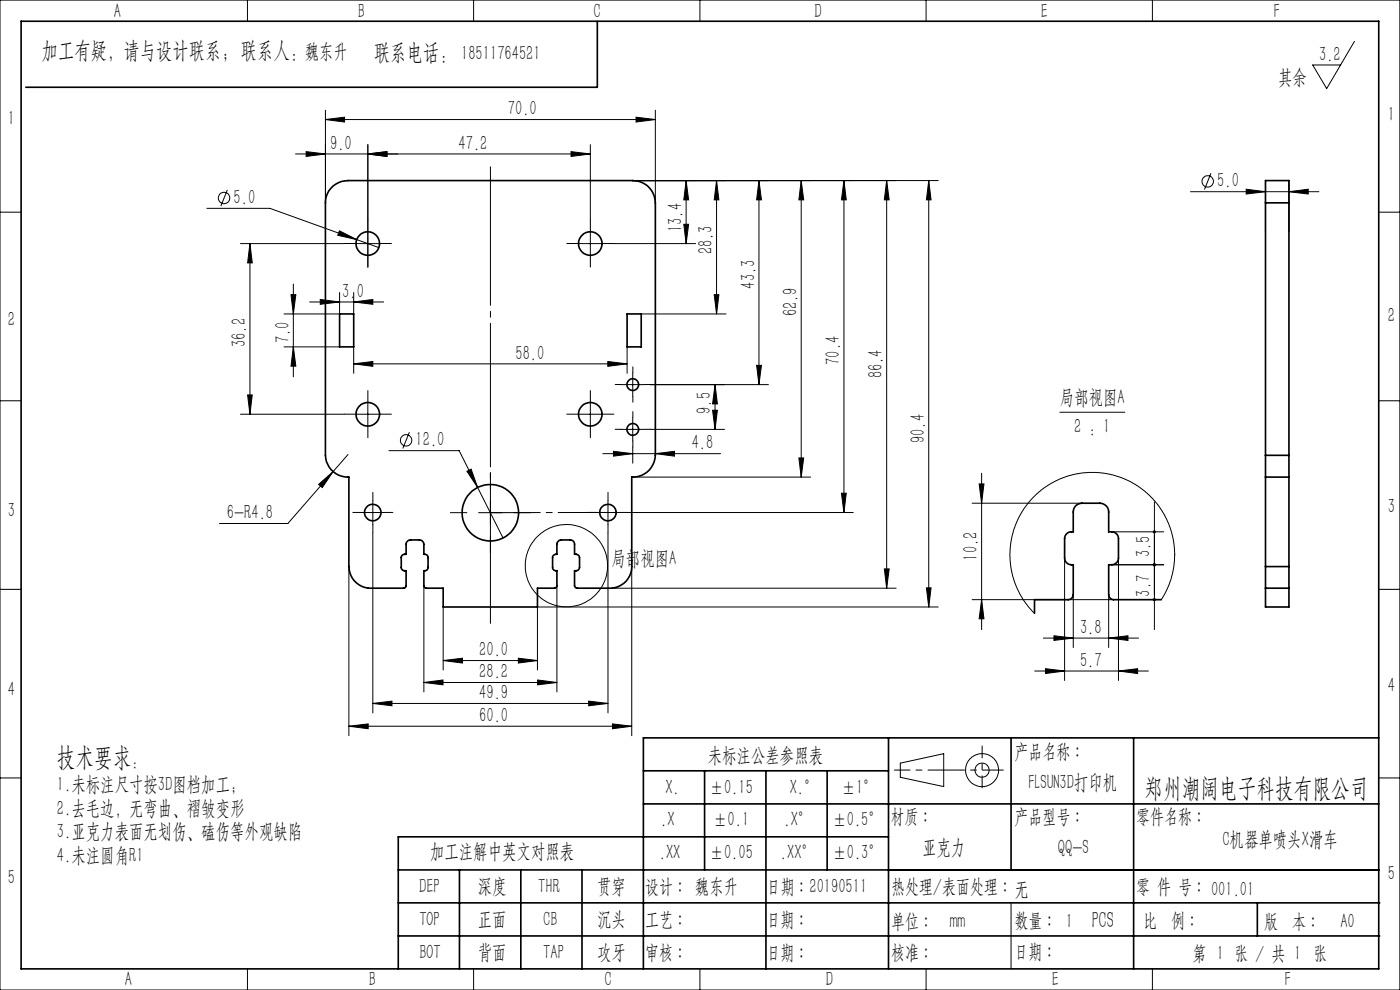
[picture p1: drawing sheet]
<svg xmlns="http://www.w3.org/2000/svg" width="297mm" height="210mm" viewBox="0 0 297 210" stroke-linecap="round" stroke-linejoin="round" font-family="sans-serif">
<g fill="none" stroke="#000" stroke-width=".21">
<path d="M0 0h297v210h-297zM52.5 0v4.5M100.5 0v4.5M148.5 0v4.5M196.5 0v4.5M244.5 0v4.5M287.3 8.8l-5.9 10-2.9-5h5.9M62.7 32.7h62.5M64.9 32.2l4.1 .5-4.1 .5zM69 25.4l4.1-.5v1zM69 23.4v19.6M69 25.4h70"/>
<path d="M78 32.7l4.1-.5v1zM78 30.7v26M121.1 32.2l4.1 .5-4.1 .5zM125.2 30.7v16M134.2 38.3h64.8M134.9 24.9l4.1 .5-4.1 .5zM139 23.4v19.6M145.6 38.3l.5 4.1h-1zM145.6 38.3v13.4M152 38.3l.5 4.1h-1zM152 38.3v28.3M161 38.3l.5 4.1h-1z"/>
<path d="M161 38.3v43.3M170 38.3l.5 4.1h-1zM170 38.3v62.9M179 38.3v70.4M179 38.3l.5 4.1h-1zM188.1 38.3l.5 4.1h-1zM188.1 38.3v86.5M197 38.3l.5 4.1h-1zM197 38.3v90.5M256.9 36.8l-1.4 3.4M268.5 38.7v10.5M273.4 38.7v10.5"/>
<path d="M0 45h4.5M43.9 44.2h13.4l18.4 6.6M48.2 40.3l-1.4 3.4M51 51.7h22M53 51.7v36.2M53 51.7l.5 4.1h-1zM72 49l3.7 1.8-4.1-.9zM75.5 51.7h5M75.7 50.8l4.7 1.7M122.7 51.7h5M125.2 49.2v5M130.2 51.7h17.4"/>
<path d="M145.1 47.6h1l-.5 4.1zM252.6 40.7h27.2M264.4 40.1l4.1 .6-4.1 .5zM273.4 40.7l4.1-.6v1.1zM292.5 45h4.5M60.3 73.6h11.7M61.7 62.5h1.1l-.6 4.1zM62.2 73.6l.6 4.1h-1.1zM62.2 60.2v19.7M65.7 64.1h15.7M67.9 63.5l4.1 .6-4.1 .4zM72 62v4.6h-11.7"/>
<path d="M75 64.1l4.1-.6v1zM75 77.2l4.1-.5v1zM75 62v4.6M75 73.6v5.6M75 77.2h58M128.9 76.7l4.1 .5-4.1 .5zM133 73.6v5.6M134.2 79.1v5M136 66.6h18M151.5 62.5h1l-.5 4.1zM160.5 77.5h1l-.5 4.1zM0 85h4.5"/>
<path d="M51 87.9h22M52.5 83.8h1l-.5 4.1zM73.8 96.4l-12.7 14.6h-14.5M75.5 87.9h5M78 85.4v5M82.5 95.6h14.9l9.3 18.5M86.9 91.7l-1.5 3.4M99.1 100l.8-.5 1.4 3.9zM122.7 87.9h5M125.2 85.4v5M127.9 96.2h25M130.1 95.7l4.1 .5-4.1 .6z"/>
<path d="M131.7 91.1h5M131.7 81.6h5M134.2 94.8v3.4M134.2 88.6v5M138 91.1h15.7M138 81.6h25M139 96.2l4.1-.5v1.1zM151.2 87h1l-.5 4.1zM151.7 81.6v9.5M151.7 81.6l.5 4.1h-1zM169.5 97.1h1l-.5 4.1zM224.8 87.4h13.8"/>
<path d="M292.5 85h4.5M67.6 102.8l3.1-2.8-2.3 3.4zM76.6 108.7h5M79.1 113v38.2M79.1 106.2v5M101.5 108.8h5M104 106.3v5M126.5 108.7h5M129 113v38.2M129 106.2v5M133.2 108.7h47.8M134 101.2h38"/>
<path d="M178.5 104.6h1l-.5 4.1zM206.2 106.7h23.4M207.7 102.6h1l-.5 4.1zM208.2 100.4v33.2M225.8 118.4v25.9M235.9 119.8h11M235.9 112.8h11M237.3 118.4v25.9M244.9 106.5v27.1M0 125h4.5M74 120.2v35.9M89.9 124.2v22.6"/>
<path d="M94 128.8v13.3M110 139.6l4 .5-4 .5zM118.1 124.2v22.6M129.9 124.8h60.2M134 120.2v35.9M187.6 120.7h1l-.5 4.1zM196.5 124.7h1l-.5 4.1zM199 128.8h-85v13.3M206.2 127.2h30.1M208.2 127.2l.5 4.1h-1zM221.3 135.4h20.2M223.6 134.9l4.1 .5-4.1 .4z"/>
<path d="M227.7 126.1v11.3M235.2 135.4l4.1-.5v.9zM235.2 126.1v11.3M246.4 127.2l1.2-2.2 .9-2.3 .5-2.5 .2-2.1-.1-2.7-.5-2.4-.8-2.1-1.3-2.5-1.6-2.2-1.9-1.9-1.7-1.2-2-1.2-1.5-.6-3-.8-2.1-.3-2.9 .1-2.9 .6-2 .7-1.9 .9-2.1 1.5-1.9 1.7-1.7 2.1-1 1.7-1.1 2.6-.6 2.3-.3 2.2v2.2l.4 2.7 .6 2.2 1.3 2.8 1.6 2.3 1.3 1.3M292.5 125h4.5M74 154l4.1-.4v1zM74 154h60M79.1 149.2l4-.5v1zM79.1 149.2h49.9M89.9 144.8l4.1-.6v1.1zM89.9 144.8h28.2M94 140.1l4.1-.5v1z"/>
<path d="M94 140.1h20M114.1 144.2l4 .6-4 .5zM124.9 148.7l4.1 .5-4.1 .5zM129.9 153.6l4.1 .4-4.1 .6zM219.5 142.3h24.1M221.8 141.8l4 .5-4 .6zM237.3 142.3l4-.5v1.1zM0 165h4.5M191 161.9l9.2-2v7l-9.2-2zM292.5 165h4.5M214.5 191.5v14M52.5 205.5v4.5"/>
<path d="M100.5 205.5v4.5M148.5 205.5v4.5M196.5 205.5v4.5M240.5 203.6v.1M244.5 205.5v4.5"/>
<circle cx="256.2" cy="38.5" r="1.22"/>
<circle cx="47.5" cy="42" r="1.21"/>
<circle cx="86.2" cy="93.4" r="1.22"/>
<circle cx="120.2" cy="120" r="8.7"/>
<circle cx="208.3" cy="163.4" r="1.5"/>
<circle cx="208.4" cy="163.4" r="3.5"/>
</g>
<g fill="none" stroke="#000" stroke-width=".21" stroke-dasharray="30.5 1.3 1.3 1.3">
<path d="M75.5 51.7h-2.5M78 49.2v-2.5M78 54.2v2.5M80.5 51.7h2.5M122.7 51.7h-2.5M125.2 49.2v-2.5M125.2 54.2v2.5M127.7 51.7h2.5M134.3 79.1v-1.3M75.5 87.9h-2.5M78 85.4v-2.5M78 90.4v2.5"/>
<path d="M80.5 87.9h2.5M122.7 87.9h-2.5M125.2 85.4v-2.5M125.2 90.4v2.5M127.7 87.9h2.5M131.8 91.1h-1.3M131.8 81.6h-1.3M134.3 88.6v-1.3M134.3 93.6v1.2M134.3 84.1v1.2M136.8 91.1h1.2M136.8 81.6h1.2"/>
<path d="M76.6 108.7h-1.8M79.1 106.2v-1.7M79.1 111.2v1.8M81.6 108.7h1.7M99 108.7h-3.5M104 103.7v-3.5M104 113.7v3.5M109 108.7h3.5M126.5 108.7h-1.8M129 106.2v-1.7M129 111.2v1.8M131.5 108.7h1.7"/>
</g>
<path d="M104 132.2v-96.8" fill="none" stroke="#000" stroke-width=".21" stroke-dasharray="30.5 1.3 1.3 1.3" stroke-dashoffset="1.1"/>
<path d="M189.7 163.4h10.5" fill="none" stroke="#000" stroke-width=".21" stroke-dasharray="30.5 1.3 1.3 1.3" stroke-dashoffset="27.2"/>
<path d="M200.2 163.4h12.6" fill="none" stroke="#000" stroke-width=".21" stroke-dasharray="30.5 1.3 1.3 1.3" stroke-dashoffset="26.1"/>
<path d="M208.4 158.2v8.9" fill="none" stroke="#000" stroke-width=".21" stroke-dasharray="30.5 1.3 1.3 1.3" stroke-dashoffset="27.9"/>
<path d="M129 108.7h-25" fill="none" stroke="#000" stroke-width=".21" stroke-dasharray="30.5 1.3 1.3 1.3" stroke-dashoffset="19.9"/>
<g fill="none" stroke="#000" stroke-width=".35">
<path d="M4.5 4.5h288v201h-288zM126.7 4.5v14h-121.2M70.2 39.9a4.9 4.9 0 0 1 3.6-1.6h60.4a4.7 4.7 0 0 1 4.8 4.7v53.6a4.8 4.8 0 0 1-5 4.6v19a4.6 4.6 0 0 1-4.1 4.6l-7.7-.1-.3-.5v-3.1a.79 .79 0 0 0 1-.7v-2.1a.8 .8 0 0 0-1-.7v-2.1a.9 .9 0 0 0-.9-1h-1.9a.97 .97 0 0 0-1 1v2.1a.79 .79 0 0 0-.9 .7v2.1a.75 .75 0 0 0 .9 .7v3.2l-.2 .4-3.9 .1v4h-20v-4l-3.9-.1-.2-.4v-3.2a.69 .69 0 0 0 .9-.7v-2.1a.7 .7 0 0 0-.9-.7v-2.1a.97 .97 0 0 0-.9-1h-1.9a.97 .97 0 0 0-1 1v2.1a.78 .78 0 0 0-1 .7v2.1a.79 .79 0 0 0 1 .7v3.2l-.3 .4-7.7 .1a4.7 4.7 0 0 1-4.1-4.6v-19a4.8 4.8 0 0 1-5-4.6v-53.6a4.5 4.5 0 0 1 1.2-3.1zM268.5 43v-4.7h4.9v4.7M268.5 43h4.9M268.5 43v53.6M273.4 43v53.6M72 66.6h3v7h-3zM133 66.6h3v7h-3zM268.5 96.6v4.6M268.5 96.6h4.9M273.4 96.6v4.6"/>
<path d="M268.5 101.2h4.9M268.5 101.2v19M273.4 101.2v19M246.4 127.2h-10.1a1.09 1.09 0 0 1-1.1-1.1v-6.3a1.6 1.6 0 0 0 2.1-1.4v-4.2a1.59 1.59 0 0 0-2.1-1.4v-4.2a1.87 1.87 0 0 0-1.9-1.9h-3.7a1.81 1.81 0 0 0-1.9 1.9v4.2a1.52 1.52 0 0 0-1.9 1.4v4.2a1.51 1.51 0 0 0 1.9 1.4v6.3a1.09 1.09 0 0 1-1.1 1.1h-7.1v2.9M268.5 120.2v4.6M268.5 124.8h4.9M268.5 124.8v4h4.9v-4M268.5 120.2h4.9M273.4 120.2v4.6M188.5 156.5v49M214.5 156.5v28M240.5 156.5v49"/>
<path d="M292.5 156.5h-156v49M136.5 163.5h52M136.5 170.5h156M149.5 163.5v21M162.5 163.5v42M175.5 163.5v21M188.5 177.5h-104v28M84.5 184.5h208M84.5 191.5h208.2M84.5 198.5h208.2M97.5 184.5v21M110.5 184.5v21"/>
<path d="M123.5 184.5v21M266.7 191.5v7"/>
<circle cx="78" cy="51.7" r="2.51"/>
<circle cx="125.2" cy="51.7" r="2.51"/>
<circle cx="78" cy="87.9" r="2.5"/>
<circle cx="125.2" cy="87.9" r="2.5"/>
<circle cx="134.2" cy="81.6" r="1.26"/>
<circle cx="134.3" cy="91.1" r="1.25"/>
<circle cx="79.1" cy="108.7" r="1.75"/>
<circle cx="104" cy="108.8" r="6"/>
<circle cx="129" cy="108.7" r="1.75"/>
</g>
<g fill="#000">
<path d="M69 25.4l4.1-.5v1zM134.9 24.9l4.1 .5-4.1 .5zM130.1 95.7l4.1 .5-4.1 .6zM139 96.2l4.1-.5v1.1z"/>
<path d="M78 32.7l4.1-.5v1zM64.9 32.2l4.1 .5-4.1 .5z"/>
<path d="M78 32.7l4.1-.5v1zM121.1 32.2l4.1 .5-4.1 .5zM72 49l-.4 .9 4.1 .9zM67.9 63.5l4.1 .6-4.1 .4zM75 64.1l4.1-.6v1zM75 77.2l4.1-.5v1zM128.9 76.7l4.1 .5-4.1 .5zM74 154l4.1-.4v1zM129.9 153.6l4.1 .4-4.1 .6zM94 140.1l4.1-.5v1zM110 139.6l4 .5-4 .5zM79.1 149.2l4-.5v1zM124.9 148.7l4.1 .5-4.1 .5zM67.6 102.8l.8 .6 2.3-3.4zM99.1 100l2.2 3.4-1.4-3.9zM264.4 40.1l4.1 .6-4.1 .5zM273.4 40.7l4.1-.6v1.1z"/>
<path d="M197 38.3l.5 4.1h-1zM196.5 124.7h1l-.5 4.1zM179 38.3l.5 4.1h-1zM178.5 104.6h1l-.5 4.1zM61.7 62.5h1.1l-.6 4.1zM62.2 73.6l.6 4.1h-1.1zM151.7 81.6l.5 4.1h-1zM151.2 87h1l-.5 4.1z"/>
<path d="M145.1 47.6h1l-.5 4.1zM145.6 38.3l.5 4.1h-1zM151.5 62.5h1l-.5 4.1zM152 38.3l.5 4.1h-1zM160.5 77.5h1l-.5 4.1zM161 38.3l.5 4.1h-1zM169.5 97.1h1l-.5 4.1zM170 38.3l.5 4.1h-1zM52.5 83.8h1l-.5 4.1zM53 51.7l.5 4.1h-1zM187.6 120.7h1l-.5 4.1zM188.1 38.3l.5 4.1h-1z"/>
<path d="M244.6 112.6a.34 .34 0 0 0 0 .4 .34 .34 0 0 0 .3 .2v-.4v.4a.34 .34 0 0 0 .3-.5 .34 .34 0 0 0-.6-.1zM244.6 119.6a.35 .35 0 0 0 .2 .5 .35 .35 0 0 0 .4-.2 .35 .35 0 0 0-.3-.5v.4v-.4z"/>
<path d="M208.2 127.2l.5 4.1h-1zM207.7 102.6h1l-.5 4.1z"/>
<path d="M223.6 134.9l4.1 .5-4.1 .4zM235.2 135.4l4.1-.5v.9z"/>
<path d="M244.6 119.6a.34 .34 0 0 0 0 .4 .34 .34 0 0 0 .3 .1v-.3v.3a.34 .34 0 0 0 .3-.4 .34 .34 0 0 0-.6-.1zM244.7 127a.34 .34 0 0 0 0 .5 .34 .34 0 0 0 .5-.2 .34 .34 0 0 0-.3-.4v.3v-.3z"/>
<path d="M89.9 144.8l4.1-.6v1.1zM114.1 144.2l4 .6-4 .5z"/>
<path d="M221.8 141.8l4 .5-4 .6zM237.3 142.3l4-.5v1.1z"/>
</g>
<g font-size="5.6">
<text x="12.1" y="162.6">技术要求</text>
<text x="242.8" y="169">郑州潮阔电子科技有限公司</text>
</g>
<text font-size="5" x="79.3" y="12.7">联系电话：</text>
<g font-size="4.9">
<text x="8.9" y="12.3">加工有疑，请与设计联系；联系人：</text>
<text x="231.6" y="196.9">PCS</text>
</g>
<g font-size="4.4">
<text x="24.1" y="3.8">A</text>
<text x="75.9" y="3.8">B</text>
<text x="125.9" y="3.8">C</text>
<text x="172.8" y="3.8">D</text>
<text x="220.8" y="3.8">E</text>
<text x="270.1" y="3.8">F</text>
<text x="64.6" y="12.3">魏东升</text>
<text x="97.8" y="12.7">18511764521</text>
<text x="271.2" y="17.9">其余</text>
<text x="279.9" y="12.9">3.2</text>
<text x="1.7" y="26.5">1</text>
<text x="107.8" y="24.5">70.0</text>
<text x="294.4" y="25.6">1</text>
<text x="70" y="31.8">9.0</text>
<text x="97.3" y="31.8">47.2</text>
<text x="258.2" y="39.8">5.0</text>
<text x="49.6" y="43.3">5.0</text>
<text x="144.7" y="49.2" transform="rotate(-90 144.7 49.2)">13.4</text>
<text x="151.2" y="53.9" transform="rotate(-90 151.2 53.9)">28.3</text>
<text x="72.6" y="63.2">3.0</text>
<text x="160.2" y="61.2" transform="rotate(-90 160.2 61.2)">43.3</text>
<text x="1.7" y="69.1">2</text>
<text x="169.1" y="67.1" transform="rotate(-90 169.1 67.1)">62.9</text>
<text x="294.4" y="68.3">2</text>
<text x="52.2" y="73.6" transform="rotate(-90 52.2 73.6)">36.2</text>
<text x="61.4" y="72.8" transform="rotate(-90 61.4 72.8)">7.0</text>
<text x="109.4" y="76.3">58.0</text>
<text x="178.2" y="77.4" transform="rotate(-90 178.2 77.4)">70.4</text>
<text x="187.2" y="80.2" transform="rotate(-90 187.2 80.2)">86.4</text>
<text x="150.8" y="87.8" transform="rotate(-90 150.8 87.8)">9.5</text>
<text x="224.9" y="85.7">局部视图A</text>
<text x="88.2" y="94.7">12.0</text>
<text x="146.7" y="95.3">4.8</text>
<text x="196.2" y="94" transform="rotate(-90 196.2 94)">90.4</text>
<text x="227.9" y="91.8">2 : 1</text>
<text x="1.7" y="109.7">3</text>
<text x="48.1" y="110.1">6-R4.8</text>
<text x="294.4" y="108.8">3</text>
<text x="129.7" y="119.9">局部视图A</text>
<text x="207.4" y="118.9" transform="rotate(-90 207.4 118.9)">10.2</text>
<text x="244" y="118.2" transform="rotate(-90 244 118.2)">3.5</text>
<text x="244" y="126.6" transform="rotate(-90 244 126.6)">3.7</text>
<text x="229.1" y="134.5">3.8</text>
<text x="101.7" y="139.2">20.0</text>
<text x="101.7" y="143.9">28.2</text>
<text x="229.1" y="141.5">5.7</text>
<text x="1.7" y="147.6">4</text>
<text x="101.7" y="148.3">49.9</text>
<text x="294.4" y="146.8">4</text>
<text x="101.7" y="153.2">60.0</text>
<text x="150.2" y="161.6">未标注公差参照表</text>
<text x="12.1" y="167.8">1.未标注尺寸按3D图档加工；</text>
<text x="27.9" y="162.6">：</text>
<text x="218.1" y="167.3">FLSUN3D打印机</text>
<text x="12.1" y="172.8">2.去毛边，无弯曲、褶皱变形</text>
<text x="141.1" y="168.4">X.</text>
<text x="150.5" y="168.4">±0.15</text>
<text x="167.5" y="168.4">X.°</text>
<text x="178.5" y="168.4">±1°</text>
<text x="12.1" y="177.8">3.亚克力表面无划伤、磕伤等外观缺陷</text>
<text x="140" y="175.1">.X</text>
<text x="151.3" y="175.1">±0.1</text>
<text x="166.2" y="175.1">.X°</text>
<text x="176.6" y="175.1">±0.5°</text>
<text x="259.3" y="179.5">C机器单喷头X滑车</text>
<text x="12.1" y="182.8">4.未注圆角R1</text>
<text x="91.2" y="181.9">加工注解中英文对照表</text>
<text x="139.8" y="182.2">.XX</text>
<text x="150.5" y="182.2">±0.05</text>
<text x="165.5" y="182.2">.XX°</text>
<text x="176.6" y="182.2">±0.3°</text>
<text x="195.6" y="181.2">亚克力</text>
<text x="224.4" y="181.2">QQ-S</text>
<text x="1.7" y="187.5">5</text>
<text x="88.9" y="189.4">DEP</text>
<text x="101.3" y="189.4">深度</text>
<text x="114.2" y="189.4">THR</text>
<text x="126.7" y="189.4">贯穿</text>
<text x="294.4" y="186.6">5</text>
<text x="89" y="196.4">TOP</text>
<text x="101.3" y="196.4">正面</text>
<text x="115.3" y="196.4">CB</text>
<text x="126.7" y="196.4">沉头</text>
<text x="201.5" y="196.9">mm</text>
<text x="284.4" y="196.9">A0</text>
<text x="89" y="203.3">BOT</text>
<text x="101.3" y="203.3">背面</text>
<text x="115.3" y="203.3">TAP</text>
<text x="126.7" y="203.3">攻牙</text>
<text x="26.5" y="209.2">A</text>
<text x="78.2" y="209.2">B</text>
<text x="128.2" y="209.2">C</text>
<text x="175.2" y="209.2">D</text>
<text x="223.2" y="209.2">E</text>
<text x="272.5" y="209.2">F</text>
</g>
<g font-size="4.2">
<text x="215.2" y="160.8">产品名称∶</text>
<text x="188.9" y="174.6">材质∶</text>
<text x="215.2" y="174.6">产品型号∶</text>
<text x="241" y="174.6">零件名称∶</text>
<text x="136.8" y="189.4">设计∶ 魏东升</text>
<text x="162.6" y="189.4">日期∶20190511</text>
<text x="189.1" y="189.4">热处理/表面处理∶无</text>
<text x="241" y="189.4">零 件 号∶ 001.01</text>
<text x="136.8" y="196.4">工艺∶</text>
<text x="162.6" y="196.4">日期∶</text>
<text x="189" y="196.9">单位∶</text>
<text x="215.2" y="196.6">数量∶ 1</text>
<text x="242.5" y="196.5">比</text>
<text x="248.4" y="196.5">例∶</text>
<text x="268.2" y="196.9">版</text>
<text x="274.1" y="196.9">本∶</text>
<text x="136.8" y="203.3">审核∶</text>
<text x="162.6" y="203.3">日期∶</text>
<text x="189" y="203.3">核准∶</text>
<text x="215.2" y="203.2">日期∶</text>
<text x="253" y="203.7">第 1 张 / 共 1 张</text>
</g>
</svg>
